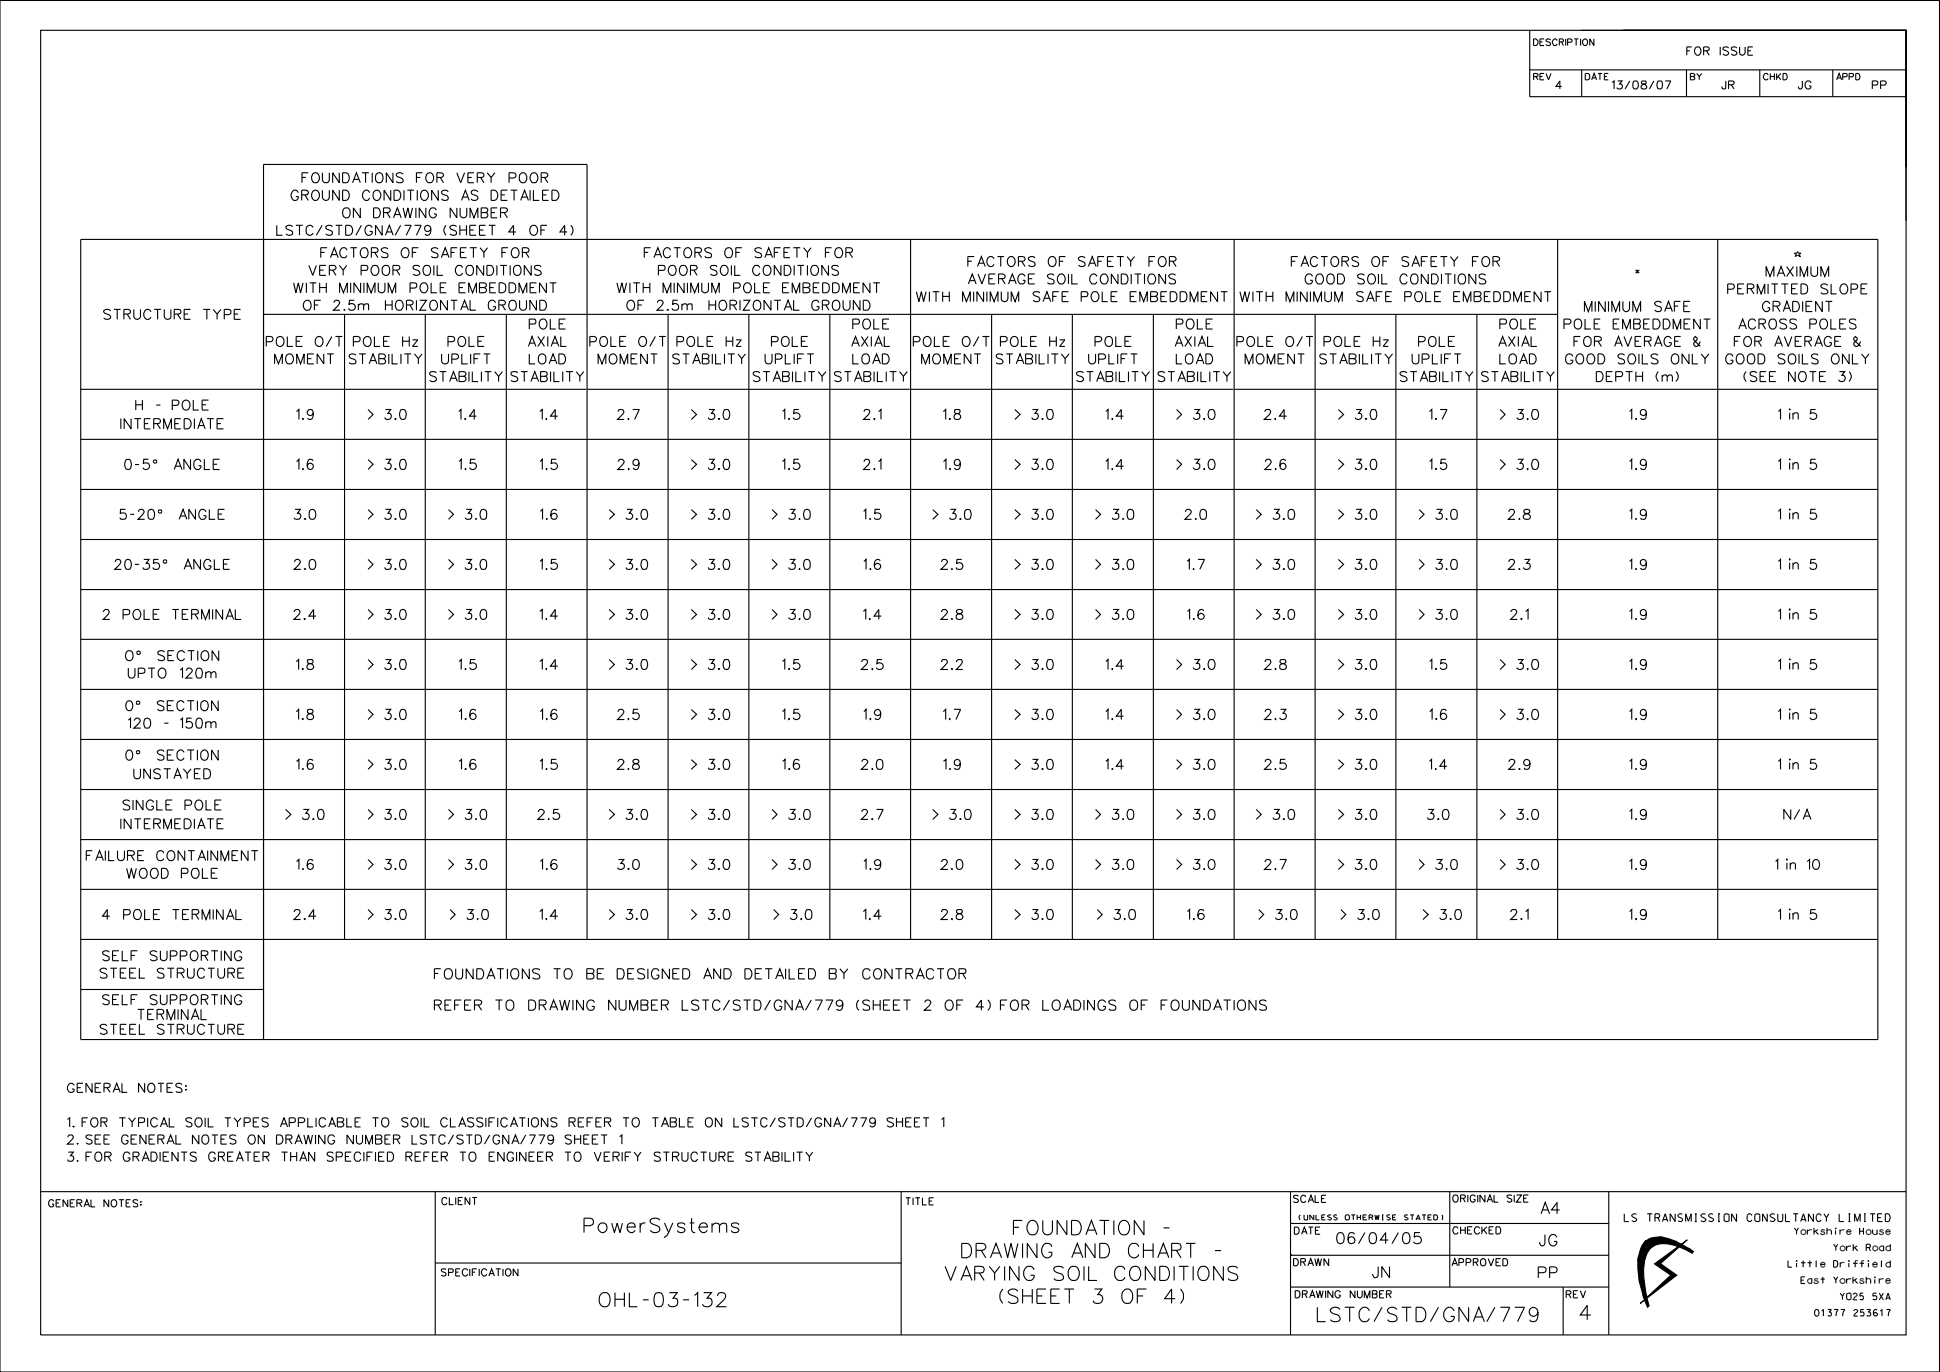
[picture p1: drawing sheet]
<svg xmlns="http://www.w3.org/2000/svg" width="297mm" height="210mm" viewBox="0 0 297 210" stroke-linecap="round" stroke-linejoin="round" font-family="sans-serif">
<g fill="none" stroke="#000" stroke-width=".17">
<path d="M0 .1h296.9v209.9h-296.9zM6.2 4.6h285.6v199.7h-285.6zM234.2 10.7h57.6M234.2 4.6v10.2h57.6M242.1 4.6h49.7v29.2M242.1 10.7v4.1M248.4 4.6h43.4v21v-21h-43M258.2 10.7v4.1M269.4 10.7v4.1M280.6 10.7v4.1M12.4 36.6h275.1v122.5h-275.1zM139.4 36.6v107.2"/>
<path d="M188.9 36.6v107.2M238.5 36.6v107.2M263 36.6v107.2M274.7 38.8h.4l.1-.3 .1 .3h.4l-.3 .1 .2 .4-.4-.2-.4 .2 .2-.4zM12.4 59.6h77.3M40.3 48.1h198.2M52.7 48.1v95.7M65.1 48.1v95.7M77.5 48.1v95.7M89.9 59.6h49.4M102.3 48.1v95.7M114.6 48.1v95.7"/>
<path d="M127 48.1v95.7M139.4 59.6h49.4M151.8 48.1v95.7M164.2 48.1v95.7M176.6 48.1v95.7M188.9 59.6h98.6M201.3 48.1v95.7M213.7 48.1v95.7M226.1 48.1v95.7M12.4 67.3h275.1M12.4 74.9h275.1M273.9 78h.2h-.1z"/>
<path d="M273.9 62.7l.1-.1 .1 .1zM273.9 70.3h.2l-.1 .1zM12.4 82.6h275.1M12.4 90.2h275.1M12.4 97.9h275.1M273.9 85.6l.1-.1 .1 .1-.1 .1zM273.9 93.3l.1-.1 .1 .1-.1 .1zM12.4 105.5h275.1M12.4 113.2h275.1M273.9 100.9h.1h.1zM273.9 108.6h.2l-.1 .1zM273.9 116.2h.2l-.1 .1z"/>
<path d="M12.4 120.8h275.1M12.4 128.5h275.1M12.4 136.1h275.1M273.6 131.5v.1h-.1zM273.9 139.2l.1-.1 .1 .1zM12.4 143.8h275.1M12.4 151.5h27.9M89.9 143.8v-118.6h-49.6v133.9M6.3 182.4h285.5M66.6 193.3h71.4M66.6 182.4v21.9M138 182.4v21.9"/>
<path d="M197.6 192.1h48.7M197.6 187.3h48.7M197.6 197h48.7M197.6 182.4v21.9M222 182.4v14.6M239.3 197v7.3M246.3 182.4v21.9"/>
</g>
<path d="M197.4 192h.3v.3h-.3z" fill-rule="evenodd" fill="#000"/>
<g fill="#000" stroke="#000" stroke-width=".15">
<path d="M250.9 195.7h.8v.3l-.7 .1z" fill-rule="evenodd"/>
<path d="M250.7 192.8l1.1 .3-.2 1.2 .1 1.4h-.8l-.2-1.5z" fill-rule="evenodd"/>
<path d="M251 196.1l.7-.1 .3 2.1-.5 .2z" fill-rule="evenodd"/>
<path d="M250.7 192.8l1.1 .3z" fill-rule="evenodd"/>
<path d="M250.8 192.5l1 .2v.4l-1.1-.3z" fill-rule="evenodd"/>
<path d="M251.6 198.6l.5-.2v.2l-.3 .3z" fill-rule="evenodd"/>
<path d="M251.8 199l.3-.3 .4 1.2-.3 .2z" fill-rule="evenodd"/>
<path d="M251.5 198.3l.5-.2 .1 .3-.5 .2z" fill-rule="evenodd"/>
<path d="M251.8 190.1l.8 1.1-.5 .7-.3 .8-1-.2 .4-1.4z" fill-rule="evenodd"/>
<path d="M251.8 190.1l.3-.2 .7 1.1-.2 .2z" fill-rule="evenodd"/>
<path d="M252 189.9a2.94 2.94 0 0 1 2.2-.6l.1 1.1-.9 .2-.6 .4z" fill-rule="evenodd"/>
<path d="M254.2 189.3h.3v1.1h-.2z" fill-rule="evenodd"/>
<path d="M254.5 189.3l2.1 .7-.1 .7-1.1-.3h-.9z" fill-rule="evenodd"/>
<path d="M256.6 190l.2 .1-.1 .6h-.2z" fill-rule="evenodd"/>
<path d="M256.8 190.1l.6 .3-.5 .4-.2-.1z" fill-rule="evenodd"/>
<path d="M257.1 190.9l.4-.4 .9 .5-.1 .4z" fill-rule="evenodd"/>
<path d="M258.4 191l.3 .2-.2 .3-.2-.1z" fill-rule="evenodd"/>
<path d="M253.3 193.4l5-3.6-4.1 3.6 2.5 1.8-5.6 4.3 4.7-4.3z" fill-rule="evenodd"/>
<path d="M258.7 191.2l.5 .3-.1 .3-.6-.3z" fill-rule="evenodd"/>
</g>
<g font-size="2.2">
<text x="89.4" y="188.6">PowerSystems</text>
<text x="155.1" y="189">FOUNDATION -</text>
<text x="144.7" y="196">VARYING SOIL CONDITIONS</text>
<text x="147.2" y="192.5">DRAWING AND CHART -</text>
<text x="91.7" y="200">OHL-03-132</text>
<text x="153" y="199.5">(SHEET 3 OF 4)</text>
<text x="201.7" y="202.3">LSTC/STD/GNA/779</text>
<text x="242" y="202">4</text>
</g>
<g font-size="1.7">
<text x="235.9" y="185.8">A4</text>
<text x="204.7" y="190.4">06/04/05</text>
<text x="235.7" y="190.7">JG</text>
<text x="210.2" y="195.6">JN</text>
<text x="235.5" y="195.6">PP</text>
</g>
<g font-size="1.6">
<text x="66.5" y="149.9">FOUNDATIONS TO BE DESIGNED AND DETAILED BY CONTRACTOR</text>
<text x="66.5" y="154.6">REFER TO DRAWING NUMBER LSTC/STD/GNA/779 (SHEET 2 OF 4) FOR LOADINGS OF FOUNDATIONS</text>
</g>
<g font-size="1.5">
<text x="46.2" y="28">FOUNDATIONS FOR VERY POOR</text>
<text x="44.6" y="30.7">GROUND CONDITIONS AS DETAILED</text>
<text x="52.4" y="33.3">ON DRAWING NUMBER</text>
<text x="42.4" y="36">LSTC/STD/GNA/779 (SHEET 4 OF 4)</text>
<text x="49.1" y="39.5">FACTORS OF SAFETY FOR</text>
<text x="98.6" y="39.5">FACTORS OF SAFETY FOR</text>
<text x="148.2" y="40.8">FACTORS OF SAFETY FOR</text>
<text x="197.7" y="40.8">FACTORS OF SAFETY FOR</text>
<text x="44.9" y="44.8">WITH MINIMUM POLE EMBEDDMENT</text>
<text x="46.5" y="47.5">OF 2.5m HORIZONTAL GROUND</text>
<text x="47.3" y="42.1">VERY POOR SOIL CONDITIONS</text>
<text x="94.5" y="44.8">WITH MINIMUM POLE EMBEDDMENT</text>
<text x="96" y="47.5">OF 2.5m HORIZONTAL GROUND</text>
<text x="100.8" y="42.1">POOR SOIL CONDITIONS</text>
<text x="140.3" y="46.2">WITH MINIMUM SAFE POLE EMBEDDMENT</text>
<text x="148.3" y="43.5">AVERAGE SOIL CONDITIONS</text>
<text x="189.8" y="46.2">WITH MINIMUM SAFE POLE EMBEDDMENT</text>
<text x="199.8" y="43.5">GOOD SOIL CONDITIONS</text>
<text x="242.6" y="47.7">MINIMUM SAFE</text>
<text x="250.4" y="42.3">*</text>
<text x="264.5" y="45">PERMITTED SLOPE</text>
<text x="269.9" y="47.7">GRADIENT</text>
<text x="270.4" y="42.3">MAXIMUM</text>
<text x="15.9" y="48.9">STRUCTURE TYPE</text>
<text x="40.8" y="53">POLE O/T</text>
<text x="54.1" y="53">POLE Hz</text>
<text x="68.6" y="53">POLE</text>
<text x="80.9" y="53">AXIAL</text>
<text x="81" y="50.4">POLE</text>
<text x="90.3" y="53">POLE O/T</text>
<text x="103.6" y="53">POLE Hz</text>
<text x="118.1" y="53">POLE</text>
<text x="130.4" y="53">AXIAL</text>
<text x="130.6" y="50.4">POLE</text>
<text x="139.8" y="53">POLE O/T</text>
<text x="153.2" y="53">POLE Hz</text>
<text x="167.6" y="53">POLE</text>
<text x="179.9" y="53">AXIAL</text>
<text x="180.1" y="50.4">POLE</text>
<text x="189.3" y="53">POLE O/T</text>
<text x="202.7" y="53">POLE Hz</text>
<text x="217.2" y="53">POLE</text>
<text x="229.5" y="53">AXIAL</text>
<text x="229.6" y="50.4">POLE</text>
<text x="239.5" y="50.4">POLE EMBEDDMENT</text>
<text x="241" y="53">FOR AVERAGE &amp;</text>
<text x="265.5" y="53">FOR AVERAGE &amp;</text>
<text x="266.2" y="50.4">ACROSS POLES</text>
<text x="42.1" y="55.7">MOMENT</text>
<text x="53.5" y="55.7">STABILITY</text>
<text x="65.8" y="58.4">STABILITY</text>
<text x="67.6" y="55.7">UPLIFT</text>
<text x="78.2" y="58.4">STABILITY</text>
<text x="81" y="55.7">LOAD</text>
<text x="91.6" y="55.7">MOMENT</text>
<text x="103" y="55.7">STABILITY</text>
<text x="115.3" y="58.4">STABILITY</text>
<text x="117.2" y="55.7">UPLIFT</text>
<text x="127.7" y="58.4">STABILITY</text>
<text x="130.6" y="55.7">LOAD</text>
<text x="141.1" y="55.7">MOMENT</text>
<text x="152.5" y="55.7">STABILITY</text>
<text x="164.8" y="58.4">STABILITY</text>
<text x="166.7" y="55.7">UPLIFT</text>
<text x="177.3" y="58.4">STABILITY</text>
<text x="180.1" y="55.7">LOAD</text>
<text x="190.6" y="55.7">MOMENT</text>
<text x="202" y="55.7">STABILITY</text>
<text x="214.4" y="58.4">STABILITY</text>
<text x="216.2" y="55.7">UPLIFT</text>
<text x="226.8" y="58.4">STABILITY</text>
<text x="229.6" y="55.7">LOAD</text>
<text x="239.7" y="55.7">GOOD SOILS ONLY</text>
<text x="244.4" y="58.4">DEPTH (m)</text>
<text x="264.2" y="55.7">GOOD SOILS ONLY</text>
<text x="266.9" y="58.4">(SEE NOTE 3)</text>
<text x="18.5" y="65.6">INTERMEDIATE</text>
<text x="20.8" y="62.8">H - POLE</text>
<text x="45.4" y="64.2">1.9</text>
<text x="56.3" y="64.2">&gt; 3.0</text>
<text x="70.2" y="64.2">1.4</text>
<text x="82.6" y="64.2">1.4</text>
<text x="94.5" y="64.2">2.7</text>
<text x="105.9" y="64.2">&gt; 3.0</text>
<text x="119.8" y="64.2">1.5</text>
<text x="132.2" y="64.2">2.1</text>
<text x="144.4" y="64.2">1.8</text>
<text x="155.4" y="64.2">&gt; 3.0</text>
<text x="169.3" y="64.2">1.4</text>
<text x="180.1" y="64.2">&gt; 3.0</text>
<text x="193.6" y="64.2">2.4</text>
<text x="204.9" y="64.2">&gt; 3.0</text>
<text x="218.8" y="64.2">1.7</text>
<text x="229.7" y="64.2">&gt; 3.0</text>
<text x="249.5" y="64.2">1.9</text>
<text x="272.2" y="64.2">1 in 5</text>
<text x="19.1" y="71.9">0-5^ ANGLE</text>
<text x="45.4" y="71.9">1.6</text>
<text x="56.3" y="71.9">&gt; 3.0</text>
<text x="70.3" y="71.9">1.5</text>
<text x="82.7" y="71.9">1.5</text>
<text x="94.6" y="71.9">2.9</text>
<text x="105.9" y="71.9">&gt; 3.0</text>
<text x="119.8" y="71.9">1.5</text>
<text x="132.2" y="71.9">2.1</text>
<text x="144.4" y="71.9">1.9</text>
<text x="155.4" y="71.9">&gt; 3.0</text>
<text x="169.3" y="71.9">1.4</text>
<text x="180.1" y="71.9">&gt; 3.0</text>
<text x="193.6" y="71.9">2.6</text>
<text x="204.9" y="71.9">&gt; 3.0</text>
<text x="218.8" y="71.9">1.5</text>
<text x="229.7" y="71.9">&gt; 3.0</text>
<text x="249.5" y="71.9">1.9</text>
<text x="272.2" y="71.9">1 in 5</text>
<text x="18.3" y="79.5">5-20^ ANGLE</text>
<text x="45" y="79.5">3.0</text>
<text x="56.3" y="79.5">&gt; 3.0</text>
<text x="68.7" y="79.5">&gt; 3.0</text>
<text x="82.7" y="79.5">1.6</text>
<text x="93.3" y="79.5">&gt; 3.0</text>
<text x="105.9" y="79.5">&gt; 3.0</text>
<text x="118.2" y="79.5">&gt; 3.0</text>
<text x="132.2" y="79.5">1.5</text>
<text x="142.8" y="79.5">&gt; 3.0</text>
<text x="155.4" y="79.5">&gt; 3.0</text>
<text x="167.7" y="79.5">&gt; 3.0</text>
<text x="181.4" y="79.5">2.0</text>
<text x="192.3" y="79.5">&gt; 3.0</text>
<text x="204.9" y="79.5">&gt; 3.0</text>
<text x="217.2" y="79.5">&gt; 3.0</text>
<text x="230.9" y="79.5">2.8</text>
<text x="249.5" y="79.5">1.9</text>
<text x="272.2" y="79.5">1 in 5</text>
<text x="17.6" y="87.2">20-35^ ANGLE</text>
<text x="45" y="87.2">2.0</text>
<text x="56.3" y="87.2">&gt; 3.0</text>
<text x="68.7" y="87.2">&gt; 3.0</text>
<text x="82.7" y="87.2">1.5</text>
<text x="93.3" y="87.2">&gt; 3.0</text>
<text x="105.9" y="87.2">&gt; 3.0</text>
<text x="118.2" y="87.2">&gt; 3.0</text>
<text x="132.2" y="87.2">1.6</text>
<text x="144.1" y="87.2">2.5</text>
<text x="155.4" y="87.2">&gt; 3.0</text>
<text x="167.7" y="87.2">&gt; 3.0</text>
<text x="181.7" y="87.2">1.7</text>
<text x="192.3" y="87.2">&gt; 3.0</text>
<text x="204.9" y="87.2">&gt; 3.0</text>
<text x="217.2" y="87.2">&gt; 3.0</text>
<text x="230.9" y="87.2">2.3</text>
<text x="249.5" y="87.2">1.9</text>
<text x="272.2" y="87.2">1 in 5</text>
<text x="15.8" y="94.8">2 POLE TERMINAL</text>
<text x="45" y="94.8">2.4</text>
<text x="56.3" y="94.8">&gt; 3.0</text>
<text x="68.7" y="94.8">&gt; 3.0</text>
<text x="82.6" y="94.8">1.4</text>
<text x="93.3" y="94.8">&gt; 3.0</text>
<text x="105.9" y="94.8">&gt; 3.0</text>
<text x="118.2" y="94.8">&gt; 3.0</text>
<text x="132.2" y="94.8">1.4</text>
<text x="144.1" y="94.8">2.8</text>
<text x="155.4" y="94.8">&gt; 3.0</text>
<text x="167.7" y="94.8">&gt; 3.0</text>
<text x="181.8" y="94.8">1.6</text>
<text x="192.3" y="94.8">&gt; 3.0</text>
<text x="204.9" y="94.8">&gt; 3.0</text>
<text x="217.2" y="94.8">&gt; 3.0</text>
<text x="231.3" y="94.8">2.1</text>
<text x="249.5" y="94.8">1.9</text>
<text x="272.2" y="94.8">1 in 5</text>
<text x="19.2" y="101.1">O^ SECTION</text>
<text x="19.6" y="103.8">UPTO 120m</text>
<text x="45.3" y="102.5">1.8</text>
<text x="56.3" y="102.5">&gt; 3.0</text>
<text x="70.3" y="102.5">1.5</text>
<text x="82.6" y="102.5">1.4</text>
<text x="93.3" y="102.5">&gt; 3.0</text>
<text x="105.9" y="102.5">&gt; 3.0</text>
<text x="119.8" y="102.5">1.5</text>
<text x="131.9" y="102.5">2.5</text>
<text x="144.1" y="102.5">2.2</text>
<text x="155.4" y="102.5">&gt; 3.0</text>
<text x="169.3" y="102.5">1.4</text>
<text x="180.1" y="102.5">&gt; 3.0</text>
<text x="193.6" y="102.5">2.8</text>
<text x="204.9" y="102.5">&gt; 3.0</text>
<text x="218.8" y="102.5">1.5</text>
<text x="229.7" y="102.5">&gt; 3.0</text>
<text x="249.5" y="102.5">1.9</text>
<text x="272.2" y="102.5">1 in 5</text>
<text x="19.3" y="108.8">0^ SECTION</text>
<text x="19.6" y="111.5">120 - 150m</text>
<text x="45.3" y="110.1">1.8</text>
<text x="56.3" y="110.1">&gt; 3.0</text>
<text x="70.3" y="110.1">1.6</text>
<text x="82.7" y="110.1">1.6</text>
<text x="94.5" y="110.1">2.5</text>
<text x="105.9" y="110.1">&gt; 3.0</text>
<text x="119.8" y="110.1">1.5</text>
<text x="132.2" y="110.1">1.9</text>
<text x="144.4" y="110.1">1.7</text>
<text x="155.4" y="110.1">&gt; 3.0</text>
<text x="169.3" y="110.1">1.4</text>
<text x="180.1" y="110.1">&gt; 3.0</text>
<text x="193.6" y="110.1">2.3</text>
<text x="204.9" y="110.1">&gt; 3.0</text>
<text x="218.9" y="110.1">1.6</text>
<text x="229.7" y="110.1">&gt; 3.0</text>
<text x="249.5" y="110.1">1.9</text>
<text x="272.2" y="110.1">1 in 5</text>
<text x="19.3" y="116.3">0^ SECTION</text>
<text x="20.5" y="119.2">UNSTAYED</text>
<text x="45.4" y="117.8">1.6</text>
<text x="56.3" y="117.8">&gt; 3.0</text>
<text x="70.3" y="117.8">1.6</text>
<text x="82.7" y="117.8">1.5</text>
<text x="94.5" y="117.8">2.8</text>
<text x="105.9" y="117.8">&gt; 3.0</text>
<text x="119.8" y="117.8">1.6</text>
<text x="131.9" y="117.8">2.0</text>
<text x="144.4" y="117.8">1.9</text>
<text x="155.4" y="117.8">&gt; 3.0</text>
<text x="169.3" y="117.8">1.4</text>
<text x="180.1" y="117.8">&gt; 3.0</text>
<text x="193.6" y="117.8">2.5</text>
<text x="204.9" y="117.8">&gt; 3.0</text>
<text x="218.8" y="117.8">1.4</text>
<text x="231" y="117.8">2.9</text>
<text x="249.5" y="117.8">1.9</text>
<text x="272.2" y="117.8">1 in 5</text>
<text x="18.8" y="124">SINGLE POLE</text>
<text x="43.7" y="125.4">&gt; 3.0</text>
<text x="56.3" y="125.4">&gt; 3.0</text>
<text x="68.7" y="125.4">&gt; 3.0</text>
<text x="82.3" y="125.4">2.5</text>
<text x="93.3" y="125.4">&gt; 3.0</text>
<text x="105.9" y="125.4">&gt; 3.0</text>
<text x="118.2" y="125.4">&gt; 3.0</text>
<text x="131.9" y="125.4">2.7</text>
<text x="142.8" y="125.4">&gt; 3.0</text>
<text x="155.4" y="125.4">&gt; 3.0</text>
<text x="167.7" y="125.4">&gt; 3.0</text>
<text x="180.1" y="125.4">&gt; 3.0</text>
<text x="192.3" y="125.4">&gt; 3.0</text>
<text x="204.9" y="125.4">&gt; 3.0</text>
<text x="218.5" y="125.4">3.0</text>
<text x="229.7" y="125.4">&gt; 3.0</text>
<text x="249.5" y="125.4">1.9</text>
<text x="273.1" y="125.4">N/A</text>
<text x="13.2" y="131.7">FAILURE CONTAINMENT</text>
<text x="18.5" y="126.9">INTERMEDIATE</text>
<text x="19.4" y="134.4">WOOD POLE</text>
<text x="45.4" y="133.1">1.6</text>
<text x="56.3" y="133.1">&gt; 3.0</text>
<text x="68.7" y="133.1">&gt; 3.0</text>
<text x="82.7" y="133.1">1.6</text>
<text x="94.6" y="133.1">3.0</text>
<text x="105.9" y="133.1">&gt; 3.0</text>
<text x="118.2" y="133.1">&gt; 3.0</text>
<text x="132.2" y="133.1">1.9</text>
<text x="144.1" y="133.1">2.0</text>
<text x="155.4" y="133.1">&gt; 3.0</text>
<text x="167.7" y="133.1">&gt; 3.0</text>
<text x="180.1" y="133.1">&gt; 3.0</text>
<text x="193.6" y="133.1">2.7</text>
<text x="204.9" y="133.1">&gt; 3.0</text>
<text x="217.2" y="133.1">&gt; 3.0</text>
<text x="229.7" y="133.1">&gt; 3.0</text>
<text x="249.5" y="133.1">1.9</text>
<text x="271.8" y="133.1">1 in 10</text>
<text x="15.7" y="140.7">4 POLE TERMINAL</text>
<text x="45" y="140.7">2.4</text>
<text x="56.3" y="140.7">&gt; 3.0</text>
<text x="68.9" y="140.7">&gt; 3.0</text>
<text x="82.6" y="140.7">1.4</text>
<text x="93.3" y="140.7">&gt; 3.0</text>
<text x="105.9" y="140.7">&gt; 3.0</text>
<text x="118.4" y="140.7">&gt; 3.0</text>
<text x="132.2" y="140.7">1.4</text>
<text x="144.1" y="140.7">2.8</text>
<text x="155.4" y="140.7">&gt; 3.0</text>
<text x="168" y="140.7">&gt; 3.0</text>
<text x="181.8" y="140.7">1.6</text>
<text x="192.7" y="140.7">&gt; 3.0</text>
<text x="205.3" y="140.7">&gt; 3.0</text>
<text x="217.9" y="140.7">&gt; 3.0</text>
<text x="231.3" y="140.7">2.1</text>
<text x="249.5" y="140.7">1.9</text>
<text x="272.2" y="140.7">1 in 5</text>
<text x="15.3" y="149.7">STEEL STRUCTURE</text>
<text x="15.7" y="147.1">SELF SUPPORTING</text>
<text x="15.7" y="153.8">SELF SUPPORTING</text>
<text x="15.3" y="158.3">STEEL STRUCTURE</text>
<text x="21.1" y="156">TERMINAL</text>
</g>
<g font-size="1.4">
<text x="10.3" y="167.2">GENERAL NOTES:</text>
<text x="10.3" y="172.5">1. FOR TYPICAL SOIL TYPES APPLICABLE TO SOIL CLASSIFICATIONS REFER TO TABLE ON LSTC/STD/GNA/779 SHEET 1</text>
<text x="10.3" y="175.1">2. SEE GENERAL NOTES ON DRAWING NUMBER LSTC/STD/GNA/779 SHEET 1</text>
<text x="10.3" y="177.7">3. FOR GRADIENTS GREATER THAN SPECIFIED REFER TO ENGINEER TO VERIFY STRUCTURE STABILITY</text>
</g>
<g font-size="1.3">
<text x="258.2" y="8.4">FOR ISSUE</text>
<text x="238.2" y="13.6">4</text>
<text x="246.8" y="13.6">13/08/07</text>
<text x="263.6" y="13.6">JR</text>
<text x="275.3" y="13.6">JG</text>
<text x="286.6" y="13.6">PP</text>
</g>
<text font-size="1.2" x="248.6" y="187">LS TRANSMISSION CONSULTANCY LIMITED</text>
<g font-size="1.1">
<text x="7.4" y="184.7">GENERAL NOTES:</text>
<text x="67.6" y="184.4">CLIENT</text>
<text x="138.7" y="184.4">TITLE</text>
<text x="198" y="184">SCALE</text>
<text x="222.4" y="184">ORIGINAL SIZE</text>
<text x="198.2" y="188.9">DATE</text>
<text x="222.4" y="188.9">CHECKED</text>
<text x="67.5" y="195.3">SPECIFICATION</text>
<text x="198" y="193.7">DRAWN</text>
<text x="222.3" y="193.8">APPROVED</text>
<text x="198.3" y="198.6">DRAWING NUMBER</text>
<text x="239.8" y="198.7">REV</text>
</g>
<g font-size="1">
<text x="234.8" y="7">DESCRIPTION</text>
<text x="234.8" y="12.2">REV</text>
<text x="242.7" y="12.2">DATE</text>
<text x="258.8" y="12.2">BY</text>
<text x="270" y="12.2">CHKD</text>
<text x="281.2" y="12.2">APPD</text>
<text x="274.7" y="189">Yorkshire House</text>
<text x="280.7" y="191.4">York Road</text>
<text x="273.7" y="193.9">Little Driffield</text>
<text x="275.7" y="196.4">East Yorkshire</text>
<text x="277.8" y="201.4">01377 253617</text>
<text x="281.7" y="198.9">YO25 5XA</text>
</g>
<text font-size=".8" x="198.7" y="186.7">(UNLESS OTHERWISE STATED)</text>
</svg>
